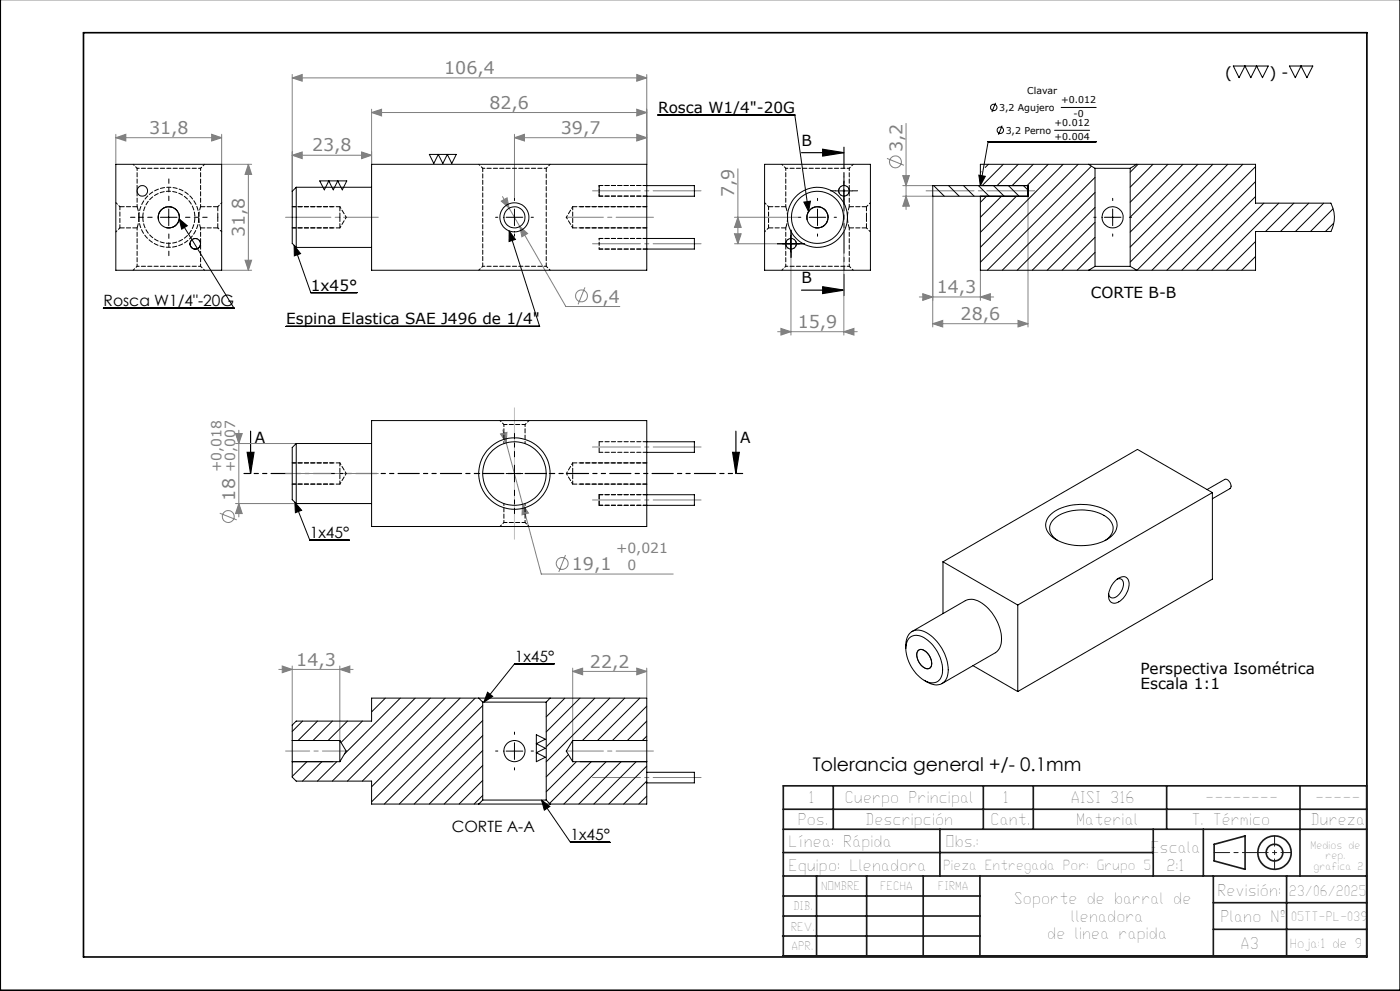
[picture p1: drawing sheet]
<svg xmlns="http://www.w3.org/2000/svg" width="420mm" height="297mm" viewBox="0 0 420 297" stroke-linecap="round" stroke-linejoin="round" font-family="sans-serif">
<g fill="none" stroke="#808080" stroke-width=".3">
<path d="M87.7 23.4l3-1.1v2zM87.7 22.3v35M87.7 23.4h106.3M111.5 33.7l3-1v2zM111.5 32.7v16.5M111.5 33.7h82.5M191 32.7l3 1-3 1zM191 22.3l3 1.1-3 .9zM194 22.3v26.9M271.8 37v25.8M34.7 41.3l3-1.1v2.1zM34.7 41.3h31.8"/>
<path d="M34.7 40.2v9M63.5 40.2l3 1.1-3 1zM66.5 40.2v9h9M74.5 49.2l1 3.1h-2zM74.5 49.2v31.8M87.7 46.5l3-1v2.1zM87.7 46.5h23.8M108.5 45.5l3 1-3 1.1zM150.7 58.9l2.1 3.5M154.3 41.3l3-1.1v2.1zM154.3 40.2v19.3M154.3 41.3h39.7"/>
<path d="M191 40.2l3 1.1-3 1zM221.4 50.6v22.5M266.1 47.5l5.1 2M270.8 52.6h2l-1 3zM270.8 58.8h9v39.2M270.8 55.6h9M271.8 58.8l1 3h-2zM308.4 58.8v39.2M73.5 78h2l-1 3zM150.4 60.3l1.7-1 .7 3.1zM152.8 62.4l3.1 5.5M155.9 67.9l2.4 2.1-1.7 1z"/>
<path d="M155.9 67.9l13.9 24h16.1M220.3 70.1h2.1l-1 3zM220.3 65.1h19.3M220.3 73.1h12.9M221.4 65.1l1 3.1h-2.1zM237.3 77.1v23.3M253.2 61.3v39.1M66.5 81h9M175.5 86.1l-2.1 5.1M233.3 99.4h23.9M234.3 98.4l3 1-3 1zM253.2 99.4l3-1v2z"/>
<path d="M275.8 89h22.3M276.8 88l3 1-3 1zM279.8 97l3-1v2zM279.8 97h28.6M294.1 89l3-1v2zM294.1 81v9M305.4 96l3 1-3 1zM70.7 132.9h18.2M70.7 129.9h2l-1.1 3zM71.6 128.9v26M150.1 130.1l2-.5-.2 3.1zM150.8 128.9l6 22.2"/>
<path d="M65.9 153.8l5.1 2M70.7 150.9h18.2M71.6 150.9l1.1 3h-2zM156.8 151.1l1.7 2.7-1.9 .5zM156.8 151.1l5.6 20.9h39.6M169.7 166.3l-2.1 5.1M84.7 199.6l3 1-3 1zM87.7 199.6v17.7M102 199.6v22.3M83.6 200.6h22.3M102 200.6l3-1v2zM171.8 201.2l3-1v2z"/>
<path d="M171.8 200.2v21.7M171.8 201.2h22.2M191 200.2l3 1-3 1zM194 200.2v9"/>
<circle cx="268.6" cy="48.5" r="1.78"/>
<circle cx="174.5" cy="88.7" r="1.79"/>
<circle cx="68.5" cy="154.8" r="1.77"/>
<circle cx="168.7" cy="168.9" r="1.77"/>
</g>
<g fill="none" stroke="#000" stroke-width=".3">
<path d="M370 19.8h10.5l-1.8 3.5-1.7-3.5-1.8 3.5-1.7-3.5-1.8 3.5zM386.8 19.8h7l-1.7 3.5-1.8-3.5-1.7 3.5zM197.4 34.5h41l4.2 28.9M298.7 30.8l-1.1 2.8M300.6 37.7l-1.1 2.7M316.4 39h10.5M318.3 32.2h10.6M95.9 54.2h8.1l-1.3 2.7-1.4-2.7-1.3 2.7-1.4-2.7-1.3 2.7zM128.8 46.3h8.1l-1.4 2.7-1.3-2.7-1.3 2.7-1.4-2.7-1.4 2.7zM250.7 57.2h5M253.2 54.7v5M293.7 52.5l1.9 .3-1.5 2.8z"/>
<path d="M328.9 42.5h-32.5l-2.3 13.1M47.6 66a3.2 3.2 0 0 1 2.7-4 3.2 3.2 0 0 1 3.5 3.4 3.2 3.2 0 0 1-4 2.8M48.1 65.1h5M50.6 62.6v5M53.8 65.6l2.4 2.1-1.7 1zM53.8 65.6l16.4 26.8h-39.2M88.2 73.5l5 14.2h13.9M88.2 73.5l2 2.5-1.9 .7zM151.8 65.1h5M152.8 69.2l1.8 2.6-1.9 .6zM152.8 69.2l9.1 28.6h-76.1M154.3 62.6v5"/>
<path d="M234.8 73.1h5M237.3 70.6v5M241.2 60.6l1.9-.3-.5 3.1zM242.2 66a3.2 3.2 0 0 1 2.8-4 3.2 3.2 0 0 1 3.4 3.4 3.2 3.2 0 0 1-4 2.8M242.7 65.1h5M245.3 62.6v5M331.3 65.1h5M333.8 62.6v5M154.3 139.4v5M88.4 150.5l2.1 2.4-1.9 .8zM88.4 150.5l4.6 11.4h11.8M151.8 141.9h5"/>
<path d="M166.3 198.9h-11.9l-9.2 11.5M275.5 194.9a2.18 2.18 0 0 1 3 1.2 3.1 3.1 0 0 1 .4 4.2 3 3 0 0 1-3.5-2.3 2.74 2.74 0 0 1 .1-3.1zM146.3 207.5l1.5 1.2-2.6 1.7zM87.7 221.9h12.2M87.7 228.3h12.2M151.8 225.1h5M154.3 222.6v5M160.9 220.2l2.7 1.3-2.7 1.4 2.7 1.4-2.7 1.3 2.7 1.3-2.7 1.4zM162.5 239.8l2.5 1.9-1.7 1.1zM162.5 239.8l8.6 12.6h11.9M174 221.9h20M174 228.3h20"/>
<circle cx="298.1" cy="32.2" r=".96"/>
<circle cx="300.1" cy="39" r=".97"/>
</g>
<path d="M240.5 45.8h12.7M246.8 44.7l6.4 1.1-6.4 1zM240.5 87h12.7M246.8 85.9l6.4 1.1-6.4 1zM74.2 135.6h2l-1 6.3zM75.2 129.2v12.7M219.8 135.6h2l-1 6.3zM220.8 129.2v12.7" fill="none" stroke="#000" stroke-width=".35"/>
<g fill="none" stroke="#191924" stroke-width=".5">
<path d="M235 235.5h175v51h-175zM250 235.5v13M295 235.5v13M310 235.5v13M350 235.5v13M390 235.5v27M235 255.5h111M235 248.5h175M235 242.5h175M282 248.5v14M346 248.5v14M361 248.5v14"/>
<path d="M364.2 253l9.3-2.5v10l-9.3-2.5zM235 274.5h59M235 268.5h59M235 262.5h175M245 262.5v24M260 262.5v24M277 262.5v24M294 262.5v24M364 262.5v24M364 278.5h46M364 270.5h46M386 262.5v24"/>
<path d="M234.8 280.5h59.2"/>
<circle cx="382.4" cy="255.5" r="2.49"/>
<circle cx="382.4" cy="255.5" r="5"/>
</g>
<path d="M49.8 68.2a3.2 3.2 0 0 0 4-2.8 3.2 3.2 0 0 0-3.4-3.4 3.2 3.2 0 0 0-2.8 3.9M244.4 68.2a3.2 3.2 0 0 0 4-2.8 3.2 3.2 0 0 0-3.4-3.4 3.2 3.2 0 0 0-2.8 3.9" fill="none" stroke="#000" stroke-width=".3" stroke-dasharray="1.3 .6" stroke-dashoffset="-.1" stroke-linecap="butt"/>
<g fill="none" stroke="#000" stroke-width=".3" stroke-dasharray="15.2 1.3 1.3 1.3">
<path d="M250.7 57.2h-1.6M253.2 54.7v-1.6M253.2 59.7v1.6M255.7 57.2h1.6M149.3 65.1h-.6M154.3 60.1v-.7M154.3 70.1v.7M159.3 65.1h.7M234.8 73.1h-1.6M237.3 70.6v-1.6M237.3 75.6v1.5M239.8 73.1h1.6"/>
<path d="M240.3 65.1h-.7M245.3 60.1v-.7M245.3 70.1v.7M250.3 65.1h.6M328.8 65.1h-.7M333.8 60.1v-.7M333.8 70.1v.7M338.8 65.1h.7M149.3 225.1h-.6M154.3 220.1v-.7M154.3 230.1v.7M159.3 225.1h.7"/>
</g>
<path d="M253.2 43.7v45.2" fill="none" stroke="#000" stroke-width=".35" stroke-dasharray="6.3 1.3 1.3 1.3 1.3 1.3" stroke-dashoffset="-.4"/>
<path d="M222.8 141.9h-149.6" fill="none" stroke="#000" stroke-width=".35" stroke-dasharray="6.3 1.3 1.3 1.3 1.3 1.3" stroke-dashoffset="4.6"/>
<path d="M88.9 65.1h24.6M88.9 141.9h24.6" fill="none" stroke="#808080" stroke-width=".3" stroke-dasharray="15.2 1.3 1.3 1.3" stroke-dashoffset="4.8"/>
<path d="M88.9 65.1h-3.2M88.9 141.9h-3.2" fill="none" stroke="#808080" stroke-width=".3" stroke-dasharray="15.2 1.3 1.3 1.3"/>
<path d="M210.3 57.2h-32.6M310.4 57.2h-32.6M210.3 73.1h-32.6M177.7 134h32.6M177.7 149.8h32.6M177.7 233h32.6" fill="none" stroke="#808080" stroke-width=".3" stroke-dasharray="15.2 1.3 1.3 1.3" stroke-dashoffset=".9"/>
<path d="M169.8 65.1h26.2M169.8 225.1h26.2" fill="none" stroke="#808080" stroke-width=".3" stroke-dasharray="15.2 1.3 1.3 1.3" stroke-dashoffset="4"/>
<path d="M85.7 225.1h18.3" fill="none" stroke="#808080" stroke-width=".3" stroke-dasharray="15.2 1.3 1.3 1.3" stroke-dashoffset="8"/>
<path d="M.1 -.1v296.9h419.9M25 9.8h385.1v277h-385.1z" fill="none" stroke="#000" stroke-width=".5"/>
<path d="M382.4 250.5v10M387.4 255.5h-10" fill="none" stroke="#191924" stroke-width=".3" stroke-dasharray="15.2 1.3 1.3 1.3" stroke-dashoffset="12.1"/>
<path d="M364.2 255.5h13.2" fill="none" stroke="#191924" stroke-width=".3" stroke-dasharray="15.2 1.3 1.3 1.3" stroke-dashoffset="10.6"/>
<path d="M154.3 122.2v39.4" fill="none" stroke="#c0c0c0" stroke-width=".3"/>
<path d="M45.7 65.1h-6.5M50.7 60.1v-6.5M50.7 70.1v6.5M55.7 65.1h6.5" fill="none" stroke="#000" stroke-width=".3" stroke-dasharray="15.2 1.3 1.3 1.3" stroke-dashoffset="13.9"/>
<path d="M87.7 61.9h12.3M87.7 68.3h12.3M194 68.3h-20M194 61.9h-20M87.7 138.7h12.3M194 138.7h-20M87.7 145.1h12.3M194 145.1h-20" fill="none" stroke="#000" stroke-width=".3" stroke-dasharray="1.3 .6" stroke-dashoffset=".2"/>
<path d="M154.3 136.9v-7M149.3 141.9h-7M154.3 146.9v7M159.3 141.9h7.1" fill="none" stroke="#000" stroke-width=".3" stroke-dasharray="15.2 1.3 1.3 1.3" stroke-dashoffset="13.6"/>
<g fill="#000">
<path d="M293.7 52.5l1.9 .3-1.5 2.8z"/>
<path d="M246.8 44.7l6.4 1.1-6.4 1zM246.8 85.9l6.4 1.1-6.4 1z"/>
<path d="M219.8 135.6h2l-1 6.3zM74.2 135.6h2l-1 6.3z"/>
</g>
<g fill="#808080">
<path d="M191 40.2l3 1.1-3 1zM154.3 41.3l3-1.1v2.1zM253.2 99.4l3-1v2zM234.3 98.4l3 1-3 1zM102 200.6l3-1v2zM84.7 199.6l3 1-3 1z"/>
<path d="M150.4 60.3l2.4 2.1-.7-3.1zM155.9 67.9l.7 3.1 1.7-1zM87.7 46.5l3-1v2.1zM108.5 45.5l3 1-3 1.1zM111.5 33.7l3-1v2zM191 32.7l3 1-3 1zM87.7 23.4l3-1.1v2zM191 22.3l3 1.1-3 .9zM34.7 41.3l3-1.1v2.1zM63.5 40.2l3 1.1-3 1zM150.1 130.1l1.8 2.6 .2-3.1zM156.8 151.1l-.2 3.2 1.9-.5zM276.8 88l3 1-3 1zM294.1 89l3-1v2z"/>
<path d="M191 200.2l3 1-3 1zM171.8 201.2l3-1v2z"/>
<path d="M305.4 96l3 1-3 1zM279.8 97l3-1v2z"/>
<path d="M71.6 150.9l1.1 3h-2zM70.7 129.9h2l-1.1 3z"/>
<path d="M271.8 58.8l1 3h-2zM270.8 52.6h2l-1 3z"/>
<path d="M74.5 49.2l1 3.1h-2zM73.5 78h2l-1 3zM221.4 65.1l1 3.1h-2.1zM220.3 70.1h2.1l-1 3z"/>
</g>
<g fill="#000">
<path d="M53.8 65.6l2.4 2.1-1.7 1zM241.2 60.6l1.9-.3-.5 3.1z"/>
<path d="M152.8 69.2l1.8 2.6-1.9 .6zM88.2 73.5l2 2.5-1.9 .7zM88.4 150.5l2.1 2.4-1.9 .8z"/>
<path d="M146.3 207.5l1.5 1.2-2.6 1.7zM162.5 239.8l2.5 1.9-1.7 1.1z"/>
</g>
<g fill="none" stroke="#000" stroke-width=".3">
<path d="M34.7 49.2h31.8v31.8h-31.8zM88.9 56.1v18.1M88.9 56.1l-1.2 1.2v15.7l1.2 1.2M88.9 56.1h22.6M111.5 49.2h82.5v31.8h-82.5zM194 55.6h14.3v3.2h-14.3M229.4 49.2h31.7v31.8h-31.7zM279.8 55.6h28.6v3.2h-28.6zM280.1 55.6l3.2 3.2M284.6 55.6l3.2 3.2M289.1 55.6l3.1 3.2M293.5 55.6l3.2 3.2"/>
<path d="M294.1 58.8v22.2h32.5M294.3 51.4l-.2 .3M295.9 58.8l-1.8 1.8M296.5 49.2l-.9 1M298.1 55.6l3.1 3.2M300.5 58.8l-6.4 6.3M301 49.2l-6.4 6.4M302.5 55.6l3.2 3.2M304.9 58.8l-10.8 10.8M305.5 49.2l-6.4 6.4M307 55.6l1.4 1.4M310 49.2l-6.4 6.4"/>
<path d="M314.5 49.2l-6.4 6.4M318.9 49.2l-24.8 24.9M323.5 49.2l-29.4 29.4M326.6 49.2l1.9 1.2M326.6 49.2h14.4M326.6 49.2h-32.5v6.4M327.4 49.8l-31.2 31.2M328.5 53.2l-27.8 27.8M328.5 57.7l-23.3 23.3M328.5 50.4h10.6M328.5 50.4v29.4M339.1 50.4v29.4"/>
<path d="M341 49.2h35.7v11.7h22.6a9.1 9.1 0 0 1 0 8.5h-22.6v11.6h-35.7M341 49.2l-1.9 1.2M341.4 49.2l-2.3 2.4M345.9 49.2l-6.8 6.9M350.4 49.2l-11.3 11.4M354.9 49.2l-15.8 15.9M359.4 49.2l-20.3 20.4M363.9 49.2l-24.8 24.8M368.3 49.2l-29.2 29.4M372.9 49.2l-31.8 31.8M376.7 49.9l-31.1 31.1M376.7 54.4l-26.6 26.6"/>
<path d="M376.7 58.9l-22.2 22.1M57 73.1a1.59 1.59 0 0 0 1.5 1.6 1.59 1.59 0 0 0 1.6-1.6M88.9 74.2h22.6M194 71.5h14.3v3.1h-14.3M328.5 62.2l-18.8 18.8M328.5 66.6l-14.4 14.4M328.5 71.1l-9.9 9.9M328.5 75.6l-5.4 5.4M328.5 79.8h10.6M328.5 79.8l-1.9 1.2M339.1 79.8l1.9 1.2M376.7 72.4l-8.7 8.6"/>
<path d="M376.7 76.9l-4.2 4.1M379.2 60.9l-20.1 20.1M383.6 60.9l-20.1 20.1M388.2 60.9l-8.5 8.5M392.6 60.9l-8.5 8.5M397.1 60.9l-8.5 8.5M399.9 62.6l-6.8 6.8M400.1 66.9l-2.5 2.5M326.6 81h14.4M88.9 132.9v18M88.9 132.9l-1.2 1.2v15.7l1.2 1.1M88.9 132.9h22.6"/>
<path d="M111.5 126h82.5v31.8h-82.5zM194 132.4h14.3v3.2h-14.3M88.9 150.9h22.6M194 148.3h14.3v3.1h-14.3M315.2 154.2a15.7 15.7 0 0 1 16.1-1.6 5.1 5.1 0 0 1 3.6 6.1 9.4 9.4 0 0 1-7.7 4.6 14.5 14.5 0 0 1-12.3-3.2 4 4 0 0 1 .3-5.9zM362.1 146.7l5.3-3a1.84 1.84 0 0 1 1.6 2.7l-5.3 3.1M363.7 147.6l-58.4 33.7M363.7 147.6l-22.5-12.9-58.3 33.7M363.7 147.6v26l-58.4 33.7M282.9 168.4l22.4 12.9M282.9 168.4v15.5M317.3 162a4 4 0 0 1-2.4-3.6 4 4 0 0 1 2.3-3.7 14.3 14.3 0 0 1 15.1 .6 3.9 3.9 0 0 1-.8 6.7"/>
<path d="M334.8 173.9a2.44 2.44 0 0 1 3.4-.5 5.4 5.4 0 0 1-1.7 6.3 2.41 2.41 0 0 1-3.4 .5 5.3 5.3 0 0 1 1.7-6.3zM335.2 173.5a1.5 1.5 0 0 1 1.7 .5 1.5 1.5 0 0 1 .1 1.7 4.2 4.2 0 0 1-3.4 3.5l-.5-.2-.5-1M271.7 194.3a4.7 4.7 0 0 1 2.7-5.4 7.8 7.8 0 0 1 7.2 4 11.4 11.4 0 0 1 2.4 10.4 3.8 3.8 0 0 1-5.9 1.1l-.8-.5M272.7 191.3a3.6 3.6 0 0 1 5 .1 11.4 11.4 0 0 1 4.8 11.2 3.3 3.3 0 0 1-5.4 1.2 11.6 11.6 0 0 1-5.1-11zM273.6 189.3l16-9.3a5.1 5.1 0 0 1 5.6 1.2 13.1 13.1 0 0 1 5 12.3l-.5 1.1-1.1 1-16 9.3M275.4 195a1.82 1.82 0 0 1 2.7 .6 3.7 3.7 0 0 1 .9 4.6 2.62 2.62 0 0 1-3.3-1.8 3.1 3.1 0 0 1-.3-3.4zM291.9 199.5l13.4 7.8M305.3 181.3v26M90.8 216.1l-3.1 3.1M95.2 216.1l-5.8 5.8M99.7 216.1l-5.8 5.8M104.2 216.1l-5.8 5.8"/>
<path d="M108.7 216.1l-6.4 6.4M115.6 209.2l-4.1 4.2M120.1 209.2l-16.8 16.8M124.6 209.2l-24.9 24.9M129.1 209.2l-24.9 24.9M133.6 209.2l-24.9 24.9M138 209.2l-26.5 26.6M142.6 209.2l-31.1 31.1M143.6 209.2h21.4M143.6 209.2h-32.1v6.9h-22.6l-1.2 1.2v4.6M143.6 209.2l1.2 1.2M144.8 210.4h19.1"/>
<path d="M144.8 211.5l-29.5 29.5M144.8 215.9l-25 25.1M144.8 210.4v29.4M163.9 210.4v29.4M165 209.2h29v12.7M165 209.2l-1.1 1.2M169.5 209.2l-5.6 5.6M174 209.2l-10.1 10.2M178.5 209.2l-14.6 14.6M183 209.2l-19.1 19.1M187.4 209.2l-12.7 12.7M191.9 209.2l-12.7 12.7"/>
<path d="M194 211.6l-10.3 10.3M194 216.1l-5.8 5.8M87.7 221.9v6.4M87.7 228.3v4.6l1.2 1.2h22.6v6.9h32.1M87.7 228.3h14.3M87.7 221.9h14.3M92.1 228.3l-4.4 4.4M96.6 228.3l-5.9 5.8M101 228.3l-5.8 5.8M102 221.9v6.4M102 221.9l1.9 3.2-1.9 3.2M144.8 239.8h19.1"/>
<path d="M144.8 220.4l-20.6 20.6M144.8 224.9l-16 16.1M144.8 229.4l-11.6 11.6M144.8 233.9l-7.1 7.1M144.8 238.4l-2.6 2.6M144.8 239.8l-1.2 1.2M163.9 239.8l1.1 1.2M170.5 226.2l-6.6 6.6M171.8 221.9v6.4M171.8 228.3h22.2M171.8 221.9h22.2M171.8 221.9l-1.9 3.2 1.9 3.2"/>
<path d="M172.9 228.3l-9 9M177.4 228.3l-12.5 12.5M181.9 228.3l-12.7 12.7M186.3 228.3l-12.7 12.7M190.9 228.3l-12.7 12.7M194 221.9v6.4M194 231.5h14.3v3.1h-14.3M194 228.3v12.7h-29M194 220.6l-1.3 1.3M194 229.6l-11.4 11.4M194 234.1l-6.9 6.9M194 238.6l-2.4 2.4"/>
<path d="M143.6 241h21.4"/>
<circle cx="42.7" cy="57.2" r="1.6"/>
<circle cx="50.6" cy="65.1" r="3.2"/>
<circle cx="58.6" cy="73.1" r="1.59"/>
<circle cx="154.3" cy="65.1" r="4.4"/>
<circle cx="154.3" cy="65.1" r="3.2"/>
<circle cx="245.2" cy="65.1" r="7.8"/>
<circle cx="245.2" cy="65.1" r="3.2"/>
<circle cx="245.3" cy="65.1" r="9"/>
<circle cx="333.8" cy="65.1" r="3.2"/>
<circle cx="154.3" cy="141.9" r="10.7"/>
<circle cx="154.3" cy="141.9" r="9.5"/>
<circle cx="154.3" cy="225.1" r="3.2"/>
</g>
<g fill="none" stroke="#000" stroke-width=".3" stroke-dasharray="1.3 .6" stroke-dashoffset=".6">
<path d="M41.1 50.4h9.6M41.1 50.4v11.5M50.7 50.4h9.5M144.8 50.4h19.1M235.7 50.4h19.1M235.7 50.4v11.5M41.1 68.3v11.5M60.2 79.8h-19.1M60.2 61.9v-11.5M60.2 79.8v-11.5M163.9 79.8h-19.1M235.7 68.3v11.5"/>
<path d="M245.3 79.8h-9.6M254.8 79.8h-9.5M254.8 61.9v-11.5M254.8 79.8v-11.5M151.2 127.2v5.7M157.5 132.9v-5.7M151.2 150.9v5.7M157.5 156.6v-5.7"/>
</g>
<g fill="none" stroke="#000" stroke-width=".3" stroke-dasharray="1.3 .6">
<path d="M179.7 55.6v3.2M36 68.3h5.1M41.1 61.9h-5.1M41.1 68.3l.6-3.2M41.7 65.1h.1M41.7 65.1l-.6-3.2M59.6 65.1h.1M59.6 65.4a9 9 0 0 1-9.1 8.7 9 9 0 0 1-8.8-9M60.2 68.3h5.1M65.3 65.1v3.2M65.3 61.9v3.2M65.3 61.9h-5.1"/>
<path d="M102 65.1v-3.2M102 68.3v-3.2M171.8 68.3h22.2M194 61.9h-22.2M230.6 68.3h5.1M235.7 61.9h-5.1M235.7 68.3l.6-3.2M236.3 65.1l-.6-3.2M254.2 65.1v-.2M254.2 65.4v-.3M254.8 68.3h5.1M259.9 65.1v3.2"/>
<path d="M259.9 61.9v3.2M259.9 61.9h-5.1M179.7 135.6v-3.2M194 138.7h-22.2M171.8 145.1h22.2M179.7 148.3v3.1M179.7 151.4v-3.1"/>
</g>
<path d="M36 68.3v-6.4M60.2 61.9l-.1 .3a9.5 9.5 0 0 0 .1 6.1M171.8 61.9v6.4M230.6 68.3v-6.4M254.8 61.9v.1a9.5 9.5 0 0 0 0 6.3M151.2 127.2h6.3M171.8 138.7v6.4M102 145.1v-6.4M157.5 156.6h-6.3" fill="none" stroke="#000" stroke-width=".3" stroke-dasharray="1.3 .6" stroke-dashoffset=".3"/>
<g fill="none" stroke="#000" stroke-width=".3" stroke-dasharray="1.3 .6" stroke-dashoffset=".8">
<path d="M39.9 49.2l1.2 1.2M60.2 50.4l1.2-1.2M143.6 49.2l1.2 1.2M163.9 50.4l1.2-1.2M179.7 57.2v-1.6M179.7 58.8v-1.6M234.5 49.2l1.2 1.2M254.8 50.4l1.2-1.2M34.8 69.5l1.2-1.2M36 61.9l-1.2-1.1M41.1 79.8l-1.2 1.2M65.3 68.3l1.2 1.2"/>
<path d="M66.5 60.8l-1.2 1.1M144.8 79.8l-1.2 1.2M179.7 73.1v1.5M179.7 73.1v-1.6M229.4 69.5l1.2-1.2M230.6 61.9l-1.2-1.1M235.7 79.8l-1.2 1.2M259.9 68.3l1.2 1.2M261.1 60.8l-1.2 1.1M61.4 81l-1.2-1.2M165.1 81l-1.2-1.2M256 81l-1.2-1.2"/>
<path d="M150 126l1.2 1.2M157.5 127.2l1.2-1.2M151.2 156.6l-1.2 1.2M158.7 157.8l-1.2-1.2"/>
</g>
<g fill="none" stroke="#000" stroke-width=".3" stroke-dasharray="1.3 .6" stroke-dashoffset=".2">
<path d="M144.8 50.4v29.4M179.7 58.8h14.3M194 55.6h-14.3M87.7 68.3h14.3M102 61.9h-14.3M163.9 79.8v-29.4M179.7 74.6h14.3M194 71.5h-14.3M102 138.7h-14.3M179.7 135.6h14.3M194 132.4h-14.3M87.7 145.1h14.3"/>
<path d="M179.7 151.4h14.3M194 148.3h-14.3"/>
</g>
<path d="M102 68.3l1.9-3.2M103.9 65.1l-1.9-3.2M169.9 65.1l1.9 3.2M171.8 61.9l-1.9 3.2M171.8 138.7l-1.9 3.2M102 145.1l1.9-3.2M103.9 141.9l-1.9-3.2M169.9 141.9l1.9 3.2" fill="none" stroke="#000" stroke-width=".3" stroke-dasharray="1.3 .6" stroke-dashoffset=".7"/>
<path d="M60.2 73.1a1.59 1.59 0 0 0-1.6-1.6 1.59 1.59 0 0 0-1.6 1.6" fill="none" stroke="#000" stroke-width=".3" stroke-dasharray="1.3 .6" stroke-dashoffset=".1"/>
<path d="M41.7 65.1a9 9 0 0 1 8.9-9 9 9 0 0 1 9.1 9M42.8 65.1a7.8 7.8 0 0 1 11.5-6.9 7.8 7.8 0 0 1 .7 13.4 7.8 7.8 0 0 1-12.1-5.7l-.1-.8" fill="none" stroke="#000" stroke-width=".3" stroke-dasharray="1.3 .6" stroke-dashoffset="-.1"/>
<path d="M251.6 57.2a1.59 1.59 0 0 1 2.3-1.5 1.59 1.59 0 0 1 .3 2.7 1.59 1.59 0 0 1-2.6-.8v-.4M254.8 57.2a1.59 1.59 0 0 0-2.3-1.5 1.59 1.59 0 0 0-.3 2.7 1.59 1.59 0 0 0 2.5-.8l.1-.4M235.7 73.1a1.59 1.59 0 0 1 2.3-1.5 1.59 1.59 0 0 1 .3 2.7 1.59 1.59 0 0 1-2.5-.9l-.1-.3M238.9 73.1a1.59 1.59 0 0 0-2.3-1.5 1.59 1.59 0 0 0-.3 2.7 1.59 1.59 0 0 0 2.6-.9v-.3" fill="none" stroke="#000" stroke-width=".3" stroke-dasharray="1.3 .6" stroke-dashoffset=".4"/>
<text font-size="5.6" x="243.8" y="231.2">Tolerancia general +/- 0.1mm</text>
<g font-size="5.2" fill="#808080">
<text x="133.2" y="22.2">106,4</text>
<text x="146.8" y="32.6">82,6</text>
<text x="44.7" y="40.1">31,8</text>
<text x="168.2" y="40.1">39,7</text>
<text x="93.6" y="45.4">23,8</text>
<text x="270.7" y="45.6" transform="rotate(-90 270.7 45.6)">3,2</text>
<text x="220.3" y="59.1" transform="rotate(-90 220.3 59.1)">7,9</text>
<text x="73.4" y="71.1" transform="rotate(-90 73.4 71.1)">31,8</text>
<text x="281" y="87.9">14,3</text>
<text x="177.4" y="90.7">6,4</text>
<text x="288.2" y="95.9">28,6</text>
<text x="239.3" y="98.3">15,9</text>
<text x="70.5" y="150" transform="rotate(-90 70.5 150)">18</text>
<text x="171.6" y="170.9">19,1</text>
<text x="88.9" y="199.5">14,3</text>
<text x="177" y="200.1">22,2</text>
</g>
<g font-size="4.8" fill="#191924">
<text x="242.5" y="240.7">1</text>
<text x="253.4" y="240.7">Cuerpo Principal</text>
<text x="300.8" y="240.7">1</text>
<text x="321.2" y="240.7">AISI 316</text>
<text x="361.6" y="240.7">--------</text>
<text x="394.5" y="240.7">-----</text>
<text x="239.3" y="247.2">Pos.</text>
<text x="259.6" y="247.2">Descripción</text>
<text x="297.2" y="247.2">Cant.</text>
<text x="322.8" y="247.2">Material</text>
<text x="357.4" y="247.2">T. Térmico</text>
<text x="393.1" y="247.2">Dureza</text>
<text x="236.6" y="253.8">Línea: Rápida</text>
<text x="283.7" y="253.8">Obs.:</text>
<text x="345.1" y="255.6">Escala</text>
<text x="236.6" y="260.9">Equipo: Llenadora</text>
<text x="349.9" y="260.9">2:1</text>
<text x="365.2" y="268.5">Revisión:</text>
<text x="304.2" y="271">Soporte de barral de</text>
<text x="314.2" y="281.6">de linea rapida</text>
<text x="321.2" y="276.3">llenadora</text>
<text x="366.2" y="276.2">Plano Nº</text>
<text x="372.2" y="284.3">A3</text>
</g>
<g font-size="4.7">
<text x="31.1" y="91.7">Rosca W1/4&quot;-20G</text>
<text x="93" y="161.3">1x45°</text>
<text x="154.5" y="198.3">1x45°</text>
<text x="135.5" y="249.4">CORTE A-A</text>
<text x="171.2" y="251.9">1x45°</text>
</g>
<g font-size="4.6">
<text x="367.6" y="23.2">(</text>
<text x="380.9" y="23.2">) -</text>
<text x="197.4" y="33.8">Rosca W1/4&quot;-20G</text>
<text x="240.5" y="43.7">B</text>
<text x="93.3" y="87.1">1x45°</text>
<text x="240.5" y="84.9">B</text>
<text x="327.3" y="89.4">CORTE B-B</text>
<text x="85.8" y="97.2">Espina Elastica SAE J496 de 1/4&quot;</text>
<text x="76.4" y="132.7">A</text>
<text x="222" y="132.7">A</text>
<text x="342.1" y="201.9">Perspectiva Isométrica</text>
<text x="342.1" y="206.4">Escala 1:1</text>
</g>
<g font-size="4.2" fill="#808080">
<text x="66.5" y="141.5" transform="rotate(-90 66.5 141.5)">+0,018</text>
<text x="70.6" y="141.5" transform="rotate(-90 70.6 141.5)">+0,007</text>
<text x="184.8" y="165.8">+0,021</text>
<text x="188.2" y="170.9">0</text>
</g>
<text font-size="4.2" fill="#191924" x="386.7" y="268.5">23/06/2025</text>
<text font-size="4.1" fill="#191924" x="282.9" y="260.8">Pieza Entregada Por: Grupo 5</text>
<text font-size="3.9" fill="#191924" x="386.9" y="284.1">Hoja:1 de 9</text>
<text font-size="3.8" fill="#191924" x="387.3" y="276.1">05TT-PL-039</text>
<g font-size="3.4" fill="#191924">
<text x="246.3" y="266.8">NOMBRE</text>
<text x="264" y="266.8">FECHA</text>
<text x="281.4" y="266.8">FIRMA</text>
<text x="237.9" y="272.7">DIB.</text>
<text x="237.2" y="278.9">REV.</text>
<text x="237.5" y="284.6">APR.</text>
</g>
<g font-size="3.2" fill="#191924">
<text x="393.1" y="254.4">Medios de</text>
<text x="397.6" y="257.5">rep.</text>
<text x="394" y="260.7">grafica 2</text>
</g>
<g font-size="2.8">
<text x="308.2" y="28.2">Clavar</text>
<text x="299.7" y="33.3">3,2 Agujero</text>
<text x="318.4" y="31">+0.012</text>
<text x="322.1" y="35">-0</text>
<text x="301.7" y="40.1">3,2 Perno</text>
<text x="316.4" y="37.8">+0.012</text>
<text x="316.4" y="41.8">+0.004</text>
</g>
</svg>
